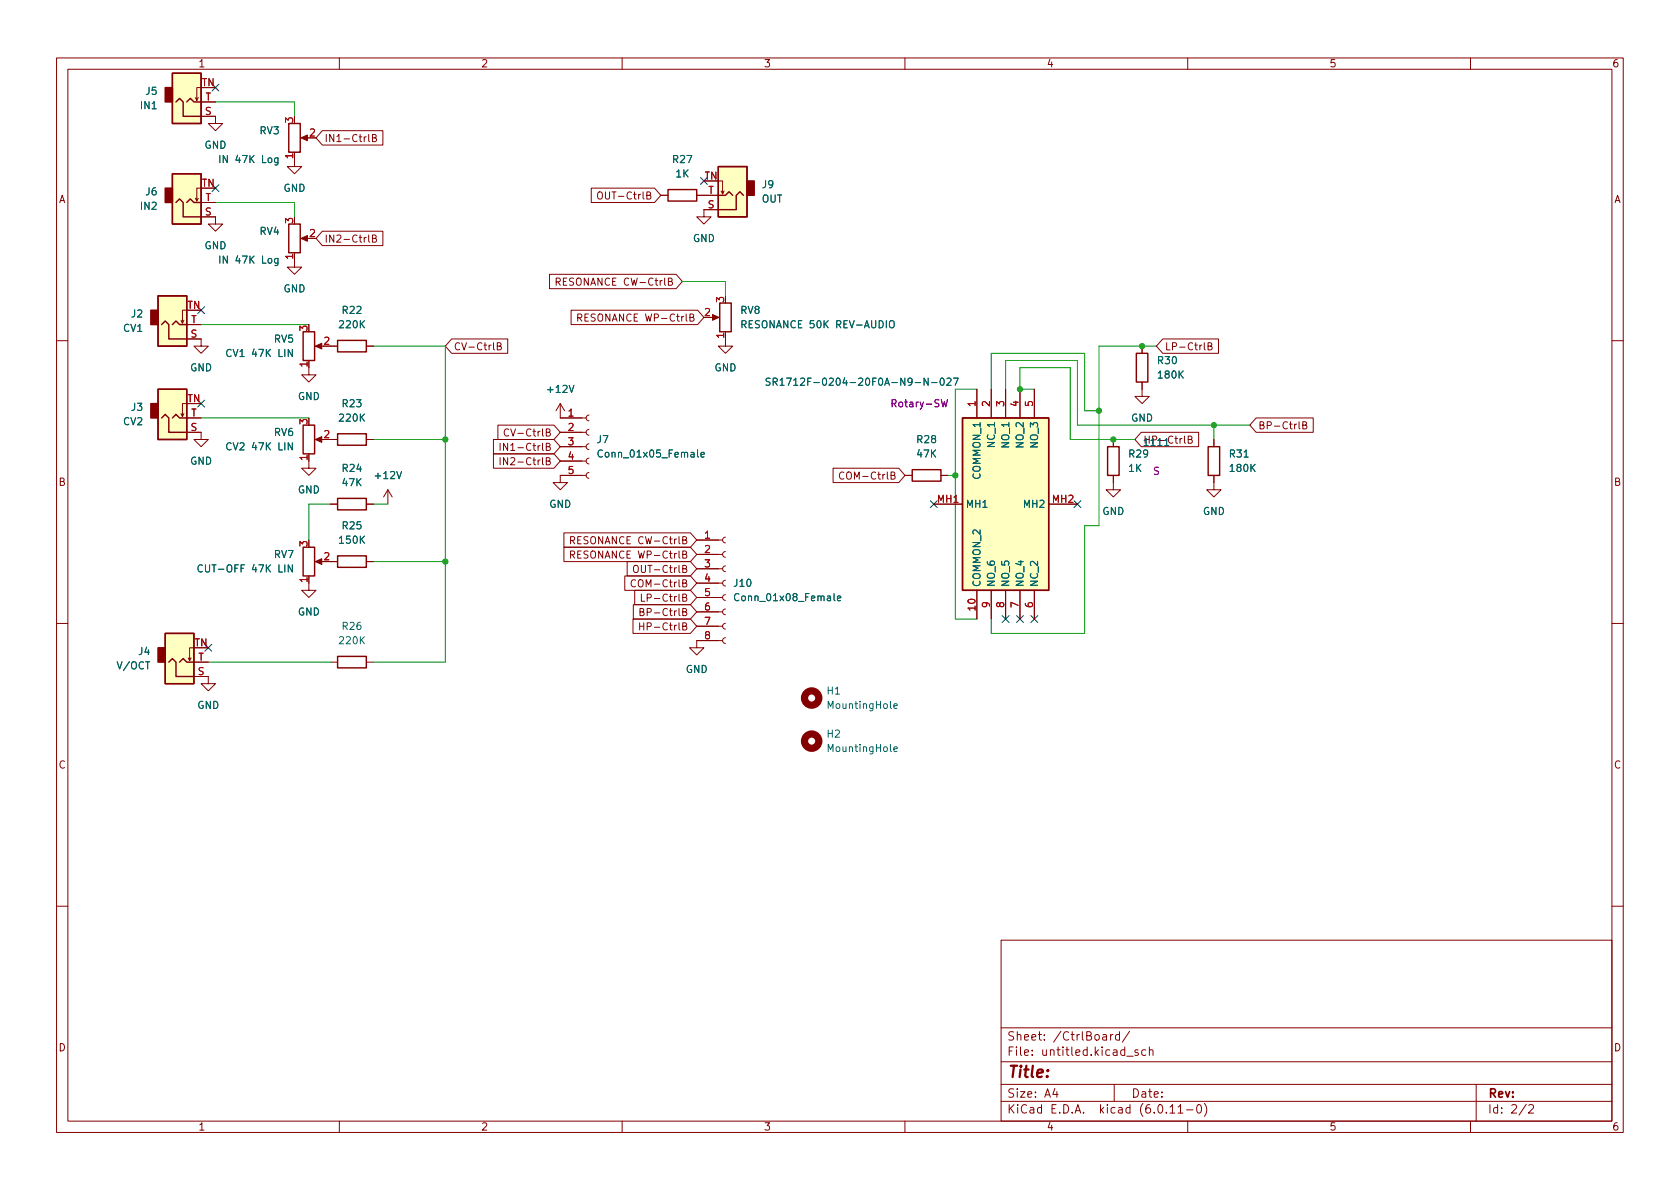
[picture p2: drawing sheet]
<svg xmlns="http://www.w3.org/2000/svg" width="297mm" height="210mm" viewBox="0 0 297 210" stroke-linecap="round" stroke-linejoin="round" font-family="sans-serif">
<g fill="none" stroke="#840000" stroke-width=".18">
<path d="M10 10.2h277v190.1h-277zM12 12.2h273v186.1h-273zM35.1 17.3l-.3 .5M35.6 15.5h-.8v2.3l-.3-.5M35.6 18h2.5M60 10.2v2M110 10.2v2M160 10.2v2M210 10.2v2M260 10.2v2M35.1 35l-.3 .6M35.6 38.3h2.5v1.3h1.3l-1.3 1.3-1.3-1.3h1.3"/>
<path d="M35.6 33.3h-.8v2.3l-.3-.6M35.6 20.6h2.5v1.2h1.3l-1.3 1.3-1.3-1.3h1.3M35.6 35.8h2.5M52.1 26.9v2.6h1.2l-1.2 1.2-1.3-1.2h1.3M53.6 24.4h1M57 23.1h10.7v2.5h-10.7l-1.1-1.2zM65.2 23.8v1.1l.2 .1M65.9 24.4l.5-.1 .1-.2v-.2l-.6-.1v1.2h.4l.2-.1 .1-.3-.3-.2M104.5 33.3h11.2l1.1 1.2-1.1 1.3h-11.2zM114.4 34.5h.5l.1-.2v-.2l-.6-.2v1.3h.5l.1-.1 .1-.3-.3-.3M116.8 34.5h1.3M123.2 34.5h3.8"/>
<path d="M127 32h.8v2.3l.2-.5M127 37.1h-2.5v1.2h1.2l-1.2 1.3-1.3-1.3h1.3M127.5 33.8l.3 .5M32.5 56.6l-.2 .5M33 54.9h-.7v2.2l-.3-.5M33 59.9h2.6v1.3h1.2l-1.2 1.3-1.3-1.3h1.3M33 57.4h2.6M52.1 44.7v2.5h1.2l-1.2 1.3-1.3-1.3h1.3M53.6 42.2h1M57 40.9h10.7v2.5h-10.7l-1.1-1.2zM65.2 41.6v1l.2 .2M65.9 42.2l.5-.1 .1-.2v-.2l-.6-.1v1.2h.4l.2-.1 .1-.3-.3-.2"/>
<path d="M79.9 59.9h9.9v2.6h-9.9l-1.2-1.3zM97.2 48.5h22.3l1.1 1.3-1.1 1.2h-22.3zM101 54.9h22.3l1.2 1.2-1.2 1.3h-22.3zM118.2 49.8l.5-.1 .1-.2v-.2l-.6-.1v1.2h.5l.1-.1 .1-.3-.3-.2M122 56.1h.5l.2-.2-.1-.3-.6-.1v1.3h.5l.2-.1v-.3l-.3-.3M125.7 56.1h1M128.3 58.7v2.5h1.2l-1.2 1.3-1.3-1.3h1.3M205.6 59.9h9.8v2.6h-9.8l-1.1-1.3zM10 60.2h2M32.5 73.1l-.2 .6M33 76.4h2.6v1.3h1.2l-1.2 1.3-1.3-1.3h1.3M33 71.4h-.7v2.3l-.3-.6"/>
<path d="M33 73.9h2.6M54.6 63.7v2.6h1.3l-1.3 1.3-1.3-1.3h1.3M56.1 77.7h1M56.1 61.2h1M58.4 77.7h1.3M58.4 61.2h1.3M64.8 77.7h1.2M64.8 61.2h1.2M87.2 77.7h10.7l1.2 1.3-1.2 1.3h-10.7zM87.9 61.2l.6-.1 .1-.1-.1-.3-.6-.1v1.3h.5l.2-.1 .1-.3-.4-.3M88 75.2h9.9l1.2 1.2-1.2 1.3h-9.9zM95.9 78.4v1.1l.2 .2"/>
<path d="M96.6 76.4h.5l.2-.2-.1-.2-.6-.2v1.3h.5l.2-.1v-.3l-.3-.3M96.6 79l.5-.1 .2-.2-.1-.2-.6-.1v1.3h.5l.2-.2v-.3l-.3-.2M99.1 71.4l-.8 1.2M99.1 71.4v2.5h4.5M99.1 71.4l.7 1.2M99.1 76.4h4.5M99.1 79h4.5M104.1 78.5l-.3 .1-.2 .4 .2 .3 .3 .2M104.1 75.9l-.3 .2-.2 .3 .2 .4 .3 .2M104.1 73.4l-.3 .1-.2 .4 .2 .4 .3 .1M172.7 68.8v5.1M175.3 68.8v5.1"/>
<path d="M177.8 68.8v5.1M180.3 68.8v5.1M182.9 68.8v5.1M196.8 77.7v1.3M201.8 76.4h10.1v2.6h-10.1l-1.1-1.3zM201.9 67.6v2.5h1.3l-1.3 1.3-1.2-1.3h1.2M201.9 61.2v1.3M210.1 77.7h.5l.2-.2-.1-.3-.6-.1v1.3h.5l.2-.1v-.3l-.3-.3M213.6 61.2l.5-.1 .2-.1-.1-.3-.6-.1v1.3h.5l.2-.1v-.3l-.3-.3M214.6 77.7v1.3M222.1 73.9h10.1v2.5h-10.1l-1.1-1.2zM229.7 74.6v1.1l.2 .1"/>
<path d="M230.3 75.2l.6-.1 .1-.2v-.2l-.7-.1v1.2h.5l.2-.1 .1-.3-.3-.2M285 60.2h2M54.6 80.3v2.5h1.3l-1.3 1.3-1.3-1.3h1.3M56.1 99.3h1M58.4 89.1h1.3M58.4 99.3h1.3M64.8 89.1h1.2M64.8 99.3h1.2M68.6 86.6l-.8 1.3M68.6 86.6v2.5M68.6 86.6l.7 1.3M87.2 80.3h10.7l1.2 1.2-1.2 1.3h-10.7z"/>
<path d="M95.9 80.9v1.1l.2 .2M96.6 81.5h.5l.2-.2-.1-.3-.6-.1v1.3h.5l.2-.1v-.3l-.3-.3M99.1 81.5h4.5M99.7 94.2h22.4l1.1 1.3-1.1 1.3h-22.4zM99.7 96.8h22.4l1.1 1.2-1.1 1.3h-22.4zM103.6 84.1h-4.5v1.2h1.2l-1.2 1.3-1.3-1.3h1.3M104.1 83.6l-.3 .1-.2 .4 .2 .3 .3 .2M104.1 81l-.3 .2-.2 .3 .2 .4 .3 .1M110.9 99.3h11.2l1.1 1.3-1.1 1.2h-11.2zM120.7 95.5l.6-.1 .1-.1-.1-.3-.6-.1v1.3h.5l.2-.2v-.3l-.3-.2M120.7 98h.6l.1-.2-.1-.2-.6-.2v1.3h.5l.2-.1v-.3l-.3-.3M123.2 98h4.6"/>
<path d="M123.2 95.5h4.6M128.3 97.5l-.4 .2-.1 .3 .1 .4 .4 .1M128.3 95l-.4 .1-.1 .4 .1 .4 .4 .1M147.3 82.8h11.6l1.1 1.3-1.1 1.2h-11.6zM157.5 84.1l.6-.1 .1-.2v-.2l-.7-.1v1.2h.5l.2-.1 .1-.3-.3-.2M160 84.1h1.3M165.1 89.1h5.1M166.4 84.1h1.2M185.4 89.1h5.1M196.8 84.1v2.5h1.3l-1.3 1.3-1.2-1.3h1.2M214.6 84.1v2.5h1.3l-1.3 1.3-1.2-1.3h1.2M10 110.2h2"/>
<path d="M33.8 116.3l-.3 .5M34.3 119.6h2.5v1.3h1.3l-1.3 1.3-1.2-1.3h1.2M34.3 114.5h-.8v2.3l-.2-.5M34.3 117.1h2.5M54.6 101.8v2.6h1.3l-1.3 1.3-1.3-1.3h1.3M58.4 117.1h1.3M64.8 117.1h1.2M110.5 101.8h11.6l1.1 1.3-1.1 1.3h-11.6zM111.9 109.5h10.2l1.1 1.2-1.1 1.3h-10.2zM112 106.9h10.1l1.1 1.3-1.1 1.3h-10.1zM112.2 104.4h9.9l1.1 1.3-1.1 1.2h-9.9zM120.1 107.6v1.1l.1 .2"/>
<path d="M120.7 105.7l.6-.1 .1-.2-.1-.2-.6-.1v1.2h.5l.2-.1v-.3l-.3-.2M120.7 108.2l.6-.1 .1-.1-.1-.3-.6-.1v1.3h.5l.2-.2v-.3l-.3-.2M120.7 110.7h.6l.1-.2-.1-.2-.6-.2v1.3h.5l.2-.1v-.3l-.3-.3M120.7 103.1h.6l.1-.2-.1-.3-.6-.1v1.3h.5l.2-.1v-.3l-.3-.3M120.7 100.6l.6-.1 .1-.2-.1-.2-.6-.1v1.2h.5l.2-.1v-.3l-.3-.2M123.2 110.7h4.6M123.2 108.2h4.6M123.2 105.7h4.6M123.2 103.1h4.6M123.2 100.6h4.6M127.8 113.3h-4.6v1.2h1.3l-1.3 1.3-1.3-1.3h1.3M128.3 112.8l-.4 .1-.1 .4 .1 .3 .4 .2"/>
<path d="M128.3 110.2l-.4 .2-.1 .3 .1 .4 .4 .1M128.3 107.7l-.4 .1-.1 .4 .1 .4 .4 .1M128.3 105.2l-.4 .1-.1 .4 .1 .3 .4 .2M128.3 102.6l-.4 .2-.1 .3 .1 .4 .4 .1M128.3 100.1l-.4 .1-.1 .4 .1 .3 .4 .2M172.7 104.4v5.1M175.3 104.4v5.1M177.8 104.4v5.1M180.3 104.4v5.1M182.9 104.4v5.1M285 110.2h2M10 160.2h2"/>
<path d="M177 166.3h108v32h-108zM285 160.2h2M60 198.3v2M110 198.3v2M160 198.3v2M177 194.8h108M177 191.8h108M177 187.8h108M177 181.8h108M182.5 186.5v.1M182.5 185.7v.1M184.6 183.8v.1"/>
<path d="M184.6 183v.1M197 191.8v3M197.9 183l-.4-.1-.3 .3v.4l.2 .3h.5M197.9 182.4v1.5M199.7 182.4l-1.3 1.9M202.6 185.7l-.5-.1-.2 .3v.4l.1 .3h.6M203.2 185.8l.2-.2 .4 .1 .1 .9M203.2 185.1v1.5M210 198.3v2M211.8 195.4l.1-.1a.81 .81 0 0 1 .6 .7 .81 .81 0 0 1-.3 .8h-.1a.81 .81 0 0 1-.6-.6 .81 .81 0 0 1 .3-.8zM212.9 195.1a1.72 1.72 0 0 1 0 2.3M260 198.3v2"/>
<path d="M261 191.8v6.5M270.3 195.5l.6-.2 .2 .2 .1 .3-1 1h1"/>
</g>
<g fill="none" stroke="#840000" stroke-width=".25">
<path d="M30.5 12.9h5.1v8.9h-5.1zM31.1 18l.6-.6 .7 .6v2.6h3.2M33 18l.7-.6 .6 .6h1.3M30.5 30.7h5.1v8.9h-5.1zM31.1 35.8l.6-.6 .7 .6v2.5h3.2M33 35.8l.7-.6 .6 .6h1.3M51.1 39.6h2v5.1h-2zM51.1 21.8h2v5.1h-2zM118.1 33.5h5.1v2.1h-5.1zM127 29.5h5.1v8.8h-5.1zM127 34.5h1.3l.6-.6 .6 .6M131.4 34.5l-.6-.6-.6 .6v2.6h-3.2"/>
<path d="M27.9 52.3h5.1v8.9h-5.1zM28.6 57.4l.6-.6 .6 .6v2.5h3.2M30.5 57.4l.6-.6 .6 .6h1.3M53.6 58.7h2v5h-2zM127.3 53.6h2v5.1h-2zM27.9 68.8h5.1v8.9h-5.1zM28.6 73.9l.6-.6 .6 .6v2.5h3.2M30.5 73.9l.6-.6 .6 .6h1.3M53.6 75.2h2v5.1h-2zM59.7 60.2h5.1v2h-5.1zM59.7 76.7h5.1v2h-5.1zM170.2 73.9h15.2v30.5h-15.2z"/>
<path d="M195.8 79h2.1v5.1h-2.1zM200.9 62.5h2v5.1h-2zM213.6 79h2v5.1h-2zM53.6 96.8h2v5h-2zM59.7 98.3h5.1v2h-5.1zM59.7 88.1h5.1v2.1h-5.1zM161.3 83.1h5.1v2h-5.1zM29.2 112h5.1v8.9h-5.1zM29.8 117.1l.7-.6 .6 .6v2.5h3.2M31.7 117.1l.7-.6 .6 .6h1.3M59.7 116.1h5.1v2h-5.1z"/>
</g>
<g fill="#840000" stroke="#840000" stroke-width=".18">
<path d="M55.8 77.7l1.1-.5v1z"/>
<path d="M53.2 42.2l1.2-.5v1z"/>
<path d="M55.8 61.2l1.1-.5v1z"/>
<path d="M126 55.6l1.1 .5-1.1 .5z"/>
<path d="M53.2 24.4l1.2-.5v1z"/>
<path d="M55.8 99.3l1.1-.5v1z"/>
</g>
<g fill="#ffffc2" stroke="#ffffc2" stroke-width=".18">
<path d="M170.2 73.9h15.2v30.5h-15.2z"/>
<path d="M30.5 30.7h5.1v8.9h-5.1z"/>
<path d="M30.5 12.9h5.1v8.9h-5.1z"/>
<path d="M29.2 112h5.1v8.9h-5.1z"/>
<path d="M27.9 68.8h5.1v8.9h-5.1z"/>
<path d="M127 29.5h5.1v8.8h-5.1z"/>
<path d="M27.9 52.3h5.1v8.9h-5.1z"/>
</g>
<g fill="none" stroke="#006464" stroke-width=".18">
<path d="M100.6 68.1l.5 1.3 .4-1.3M123.3 79.6v1.1l.2 .1M161.8 67.6h1M164.1 66.9v1.2l-.7-1.2v1.2M164.7 67.6h1M166.4 66.9h.1a.68 .68 0 0 1 .5 .6 .68 .68 0 0 1-.5 .6 .84 .84 0 0 1-.1-1.2zM167.4 67l.5-.1 .3 .3-.8 .9h.8M168.6 66.9h.8l-.5 1.2M43.2 99.9h-.6v1.3M70.2 83.4l.4 1.2 .4-1.2M123.9 80.4l.6-.1v-.3h-.4l-.2 .2 .1 .6h.5M220 80.8h.7"/>
<path d="M42.6 100.5h.4M147.5 105v1.1l.1 .1M148.1 105.8l.6-.1-.1-.3h-.4l-.1 .2v.6h.5M157.4 131.6v1.1l.2 .2M157.4 124v1.1l.2 .2M158 132.5l.6-.1v-.3h-.4l-.2 .1 .1 .6h.5M158 124.9l.6-.2v-.2l-.4-.1-.2 .2 .1 .6h.5"/>
</g>
<path d="M166.4 70.7l.3 1.2 .3-.9 .2 .9 .3-1.2" fill="none" stroke="#840084" stroke-width=".18"/>
<g fill="#840000" stroke="#840000" stroke-width=".25">
<path d="M29.2 33.3h1.3v2.5h-1.3z"/>
<path d="M29.2 15.5h1.3v2.5h-1.3z"/>
<path d="M27.9 114.5h1.3v2.6h-1.3z"/>
<path d="M26.7 71.4h1.2v2.5h-1.2z"/>
<path d="M132.1 32h1.2v2.5h-1.2z"/>
<path d="M26.7 54.9h1.2v2.5h-1.2z"/>
</g>
<g fill="none" stroke="#840000" stroke-width="1.3">
<circle cx="143.5" cy="123.4" r="1.27"/>
<circle cx="143.5" cy="131.1" r="1.27"/>
</g>
<g fill="none" stroke="#009600" stroke-width=".18">
<path d="M38.1 18h14v2.6M38.1 35.8h14v2.5M35.6 57.4h19M120.6 49.8h7.7v2.5M35.6 73.9h19M66 77.7h12.7M66 61.2h12.7v55.9h-12.7M172.7 68.8h-3.8v40.7h3.8M175.3 68.8v-6.3h16.5v10.1h2.5M177.8 68.8v-5.1h12.7v11.5h30.5M182.9 68.8h-2.6v-3.8h8.9v12.7h11.5M204.5 61.2h-10.2v31.8h-2.5v19h-16.5v-2.5"/>
<path d="M214.6 75.2v2.5M58.4 89.1h-3.8v6.4M66 89.1h2.6M66 99.3h12.7M167.6 84.1h1.3M36.8 117.1h21.6"/>
</g>
<g fill="none" stroke="#000084" stroke-width=".18">
<path d="M37.5 14.9l1.2 1.2M38.7 14.9l-1.2 1.2M37.5 32.7l1.2 1.2M38.7 32.7l-1.2 1.2M123.9 31.4l1.2 1.2M125.1 31.4l-1.2 1.2M35 54.2l1.2 1.3M36.2 54.2l-1.2 1.3M35 70.8l1.2 1.2M36.2 70.8l-1.2 1.2M164.5 88.5l1.2 1.3M165.7 88.5l-1.2 1.3"/>
<path d="M189.9 88.5l1.2 1.3M191.1 88.5l-1.2 1.3M36.2 113.9l1.2 1.3M37.4 113.9l-1.2 1.3M177.2 108.9l1.2 1.2M178.4 108.9l-1.2 1.2M179.7 108.9l1.2 1.2M180.9 108.9l-1.2 1.2M182.3 108.9l1.2 1.2M183.5 108.9l-1.2 1.2"/>
</g>
<g fill="#009600" stroke="#009600" stroke-width=".18">
<circle cx="168.9" cy="84.1" r=".46"/>
<circle cx="180.3" cy="68.8" r=".46"/>
<circle cx="78.7" cy="77.7" r=".46"/>
<circle cx="78.7" cy="99.3" r=".46"/>
<circle cx="201.9" cy="61.2" r=".46"/>
<circle cx="194.3" cy="72.6" r=".46"/>
<circle cx="196.8" cy="77.7" r=".46"/>
<circle cx="214.6" cy="75.2" r=".46"/>
</g>
<text font-size="2.8" fill="#840000" x="178" y="191.2">Title:</text>
<g font-size="2.1" fill="#840000">
<text x="178" y="184.5">Sheet:</text>
<text x="186.2" y="184.5">/CtrlBoard/</text>
<text x="178" y="187.2">File:</text>
<text x="184.4" y="187.2">untitled.kicad_sch</text>
<text x="178" y="197.4">KiCad</text>
<text x="178" y="194.6">Size:</text>
<text x="184.7" y="194.6">A4</text>
<text x="185.7" y="197.4">E.D.A.</text>
<text x="194.6" y="197.4">kicad</text>
<text x="200" y="194.6">Date:</text>
<text x="201.8" y="197.4">(6.0.11-0)</text>
<text x="263" y="194.6">Rev:</text>
<text x="263" y="197.4">Id:</text>
<text x="267.1" y="197.4">2/2</text>
</g>
<g font-size="1.8" fill="#006464">
<text x="25.6" y="17.1">J5</text>
<text x="24.6" y="19.7">IN1</text>
<text x="36.1" y="26.7">GND</text>
<text x="38.5" y="29.2">IN</text>
<text x="41.5" y="29.2">47K</text>
<text x="45.8" y="24.1">RV3</text>
<text x="46.4" y="29.2">Log</text>
<text x="118.7" y="29.2">R27</text>
<text x="25.6" y="34.9">J6</text>
<text x="50.1" y="34.3">GND</text>
<text x="119.3" y="31.8">1K</text>
<text x="134.6" y="33.7">J9</text>
<text x="24.6" y="37.5">IN2</text>
<text x="45.8" y="41.9">RV4</text>
<text x="134.6" y="36.2">OUT</text>
<text x="36.1" y="44.5">GND</text>
<text x="38.5" y="47">IN</text>
<text x="41.5" y="47">47K</text>
<text x="46.4" y="47">Log</text>
<text x="122.4" y="43.2">GND</text>
<text x="50.1" y="52.1">GND</text>
<text x="21.7" y="59.1">CV1</text>
<text x="23.1" y="56.5">J2</text>
<text x="59.7" y="58.4">220K</text>
<text x="60.3" y="55.9">R22</text>
<text x="130.8" y="55.9">RV8</text>
<text x="130.8" y="58.4">RESONANCE 50K</text>
<text x="147.9" y="58.4">REV-AUDIO</text>
<text x="39.8" y="63.5">CV1</text>
<text x="44.4" y="63.5">47K</text>
<text x="48.3" y="61">RV5</text>
<text x="49.3" y="63.5">LIN</text>
<text x="204.5" y="64.8">R30</text>
<text x="33.5" y="66">GND</text>
<text x="52.6" y="71.1">GND</text>
<text x="96.4" y="69.9">+12V</text>
<text x="126.3" y="66">GND</text>
<text x="135.1" y="68.6">SR1712F-0204-20F0A-N9-N-027</text>
<text x="204.5" y="67.3">180K</text>
<text x="21.7" y="75.6">CV2</text>
<text x="23.1" y="73">J3</text>
<text x="48.3" y="77.5">RV6</text>
<text x="59.7" y="74.9">220K</text>
<text x="60.3" y="72.4">R23</text>
<text x="199.9" y="74.9">GND</text>
<text x="33.5" y="82.6">GND</text>
<text x="39.8" y="80">CV2</text>
<text x="44.4" y="80">47K</text>
<text x="49.3" y="80">LIN</text>
<text x="60.3" y="83.8">R24</text>
<text x="105.4" y="78.7">J7</text>
<text x="105.4" y="81.3">Conn_01x05_Female</text>
<text x="161.9" y="78.7">R28</text>
<text x="161.9" y="81.3">47K</text>
<text x="176.3" y="79.3" transform="rotate(-90 176.3 79.3)">NC_1</text>
<text x="178.8" y="79.4" transform="rotate(-90 178.8 79.4)">NO_1</text>
<text x="181.4" y="79.4" transform="rotate(-90 181.4 79.4)">NO_2</text>
<text x="183.9" y="79.4" transform="rotate(-90 183.9 79.4)">NO_3</text>
<text x="199.4" y="81.3">R29</text>
<text x="199.4" y="83.8">1K</text>
<text x="202" y="79.3">1111</text>
<text x="202.1" y="78.8">HP-CtrlB</text>
<text x="217.2" y="81.3">R31</text>
<text x="217.2" y="83.8">180K</text>
<text x="52.6" y="87.6">GND</text>
<text x="60.3" y="86.4">47K</text>
<text x="66" y="85.1">+12V</text>
<text x="173.7" y="84.9" transform="rotate(-90 173.7 84.9)">COMMON_1</text>
<text x="60.3" y="94">R25</text>
<text x="97" y="90.2">GND</text>
<text x="170.7" y="90.2">MH1</text>
<text x="180.8" y="90.2">MH2</text>
<text x="194.8" y="91.4">GND</text>
<text x="212.6" y="91.4">GND</text>
<text x="34.7" y="101.6">CUT-OFF</text>
<text x="44.4" y="101.6">47K</text>
<text x="48.3" y="99.1">RV7</text>
<text x="49.3" y="101.6">LIN</text>
<text x="59.7" y="96.5">150K</text>
<text x="129.5" y="104.1">J10</text>
<text x="129.5" y="106.7">Conn_01x08_Female</text>
<text x="173.7" y="103.9" transform="rotate(-90 173.7 103.9)">COMMON_2</text>
<text x="176.3" y="103.9" transform="rotate(-90 176.3 103.9)">NO_6</text>
<text x="178.8" y="103.9" transform="rotate(-90 178.8 103.9)">NO_5</text>
<text x="181.4" y="103.9" transform="rotate(-90 181.4 103.9)">NO_4</text>
<text x="183.9" y="103.9" transform="rotate(-90 183.9 103.9)">NC_2</text>
<text x="52.6" y="109.2">GND</text>
<text x="60.3" y="111.8">R26</text>
<text x="20.5" y="118.7">V/OCT</text>
<text x="24.3" y="116.2">J4</text>
<text x="59.7" y="114.3">220K</text>
<text x="121.2" y="119.4">GND</text>
<text x="34.8" y="125.7">GND</text>
<text x="146.1" y="123.2">H1</text>
<text x="146.1" y="125.7">MountingHole</text>
<text x="146.1" y="130.8">H2</text>
<text x="146.1" y="133.4">MountingHole</text>
</g>
<g font-size="1.8" fill="#840000">
<text x="35" y="12.3">1</text>
<text x="85" y="12.3">2</text>
<text x="135" y="12.3">3</text>
<text x="185" y="12.3">4</text>
<text x="235" y="12.3">5</text>
<text x="285" y="12.3">6</text>
<text x="57.3" y="25.5">IN1-CtrlB</text>
<text x="105.3" y="35.7">OUT-CtrlB</text>
<text x="10.4" y="36.3">A</text>
<text x="285.4" y="36.3">A</text>
<text x="57.3" y="43.3">IN2-CtrlB</text>
<text x="98" y="50.9">RESONANCE CW-CtrlB</text>
<text x="101.8" y="57.2">RESONANCE WP-CtrlB</text>
<text x="80.2" y="62.3">CV-CtrlB</text>
<text x="205.9" y="62.3">LP-CtrlB</text>
<text x="88.8" y="77.6">CV-CtrlB</text>
<text x="222.4" y="76.3">BP-CtrlB</text>
<text x="88" y="82.6">IN2-CtrlB</text>
<text x="88" y="80.1">IN1-CtrlB</text>
<text x="10.3" y="86.3">B</text>
<text x="148.1" y="85.2">COM-CtrlB</text>
<text x="285.3" y="86.3">B</text>
<text x="100.5" y="96.6">RESONANCE CW-CtrlB</text>
<text x="100.5" y="99.2">RESONANCE WP-CtrlB</text>
<text x="111.7" y="101.7">OUT-CtrlB</text>
<text x="111.3" y="104.2">COM-CtrlB</text>
<text x="113" y="106.8">LP-CtrlB</text>
<text x="112.7" y="111.9">HP-CtrlB</text>
<text x="112.8" y="109.3">BP-CtrlB</text>
<text x="10.3" y="136.3">C</text>
<text x="285.3" y="136.3">C</text>
<text x="10.3" y="186.3">D</text>
<text x="285.3" y="186.3">D</text>
<text x="35" y="200.3">1</text>
<text x="85" y="200.3">2</text>
<text x="135" y="200.3">3</text>
<text x="185" y="200.3">4</text>
<text x="235" y="200.3">5</text>
<text x="285" y="200.3">6</text>
</g>
<g font-size="1.8" fill="#a90000">
<text x="35.6" y="15.2">TN</text>
<text x="36.3" y="17.8">T</text>
<text x="36.1" y="20.3">S</text>
<text x="51.8" y="21.9" transform="rotate(-90 51.8 21.9)">3</text>
<text x="51.8" y="28.2" transform="rotate(-90 51.8 28.2)">1</text>
<text x="54.6" y="24.1">2</text>
<text x="35.6" y="33">TN</text>
<text x="36.3" y="35.6">T</text>
<text x="124.5" y="31.7">TN</text>
<text x="125.2" y="34.3">T</text>
<text x="36.1" y="38.1">S</text>
<text x="51.8" y="39.7" transform="rotate(-90 51.8 39.7)">3</text>
<text x="54.6" y="41.9">2</text>
<text x="125" y="36.8">S</text>
<text x="51.8" y="46" transform="rotate(-90 51.8 46)">1</text>
<text x="128" y="53.6" transform="rotate(-90 128 53.6)">3</text>
<text x="33.1" y="54.6">TN</text>
<text x="33.6" y="59.7">S</text>
<text x="33.7" y="57.1">T</text>
<text x="54.4" y="58.7" transform="rotate(-90 54.4 58.7)">3</text>
<text x="124.4" y="55.9">2</text>
<text x="128" y="60" transform="rotate(-90 128 60)">1</text>
<text x="54.4" y="65.1" transform="rotate(-90 54.4 65.1)">1</text>
<text x="57.1" y="61">2</text>
<text x="33.1" y="71.1">TN</text>
<text x="33.6" y="76.2">S</text>
<text x="33.7" y="73.7">T</text>
<text x="54.4" y="75.2" transform="rotate(-90 54.4 75.2)">3</text>
<text x="57.1" y="77.5">2</text>
<text x="100.3" y="73.7">1</text>
<text x="100.3" y="76.2">2</text>
<text x="172.5" y="72" transform="rotate(-90 172.5 72)">1</text>
<text x="175" y="72" transform="rotate(-90 175 72)">2</text>
<text x="177.5" y="72" transform="rotate(-90 177.5 72)">3</text>
<text x="180.1" y="72" transform="rotate(-90 180.1 72)">4</text>
<text x="182.6" y="72" transform="rotate(-90 182.6 72)">5</text>
<text x="54.4" y="81.6" transform="rotate(-90 54.4 81.6)">1</text>
<text x="100.3" y="78.7">3</text>
<text x="100.3" y="81.3">4</text>
<text x="100.3" y="83.8">5</text>
<text x="165.6" y="88.9">MH1</text>
<text x="185.9" y="88.9">MH2</text>
<text x="124.4" y="95.2">1</text>
<text x="54.4" y="96.8" transform="rotate(-90 54.4 96.8)">3</text>
<text x="57.1" y="99.1">2</text>
<text x="124.4" y="97.8">2</text>
<text x="124.4" y="100.3">3</text>
<text x="54.4" y="103.2" transform="rotate(-90 54.4 103.2)">1</text>
<text x="124.4" y="102.9">4</text>
<text x="124.4" y="105.4">5</text>
<text x="124.4" y="107.9">6</text>
<text x="175" y="107.6" transform="rotate(-90 175 107.6)">9</text>
<text x="177.5" y="107.6" transform="rotate(-90 177.5 107.6)">8</text>
<text x="180.1" y="107.6" transform="rotate(-90 180.1 107.6)">7</text>
<text x="182.6" y="107.6" transform="rotate(-90 182.6 107.6)">6</text>
<text x="124.4" y="110.5">7</text>
<text x="124.4" y="113">8</text>
<text x="172.5" y="108.2" transform="rotate(-90 172.5 108.2)">10</text>
<text x="34.3" y="114.3">TN</text>
<text x="34.9" y="119.4">S</text>
<text x="35" y="116.8">T</text>
</g>
<g font-size="1.8" fill="#840084">
<text x="157.3" y="72.4">Rotary-SW</text>
<text x="203.8" y="84.3">S</text>
</g>
</svg>
